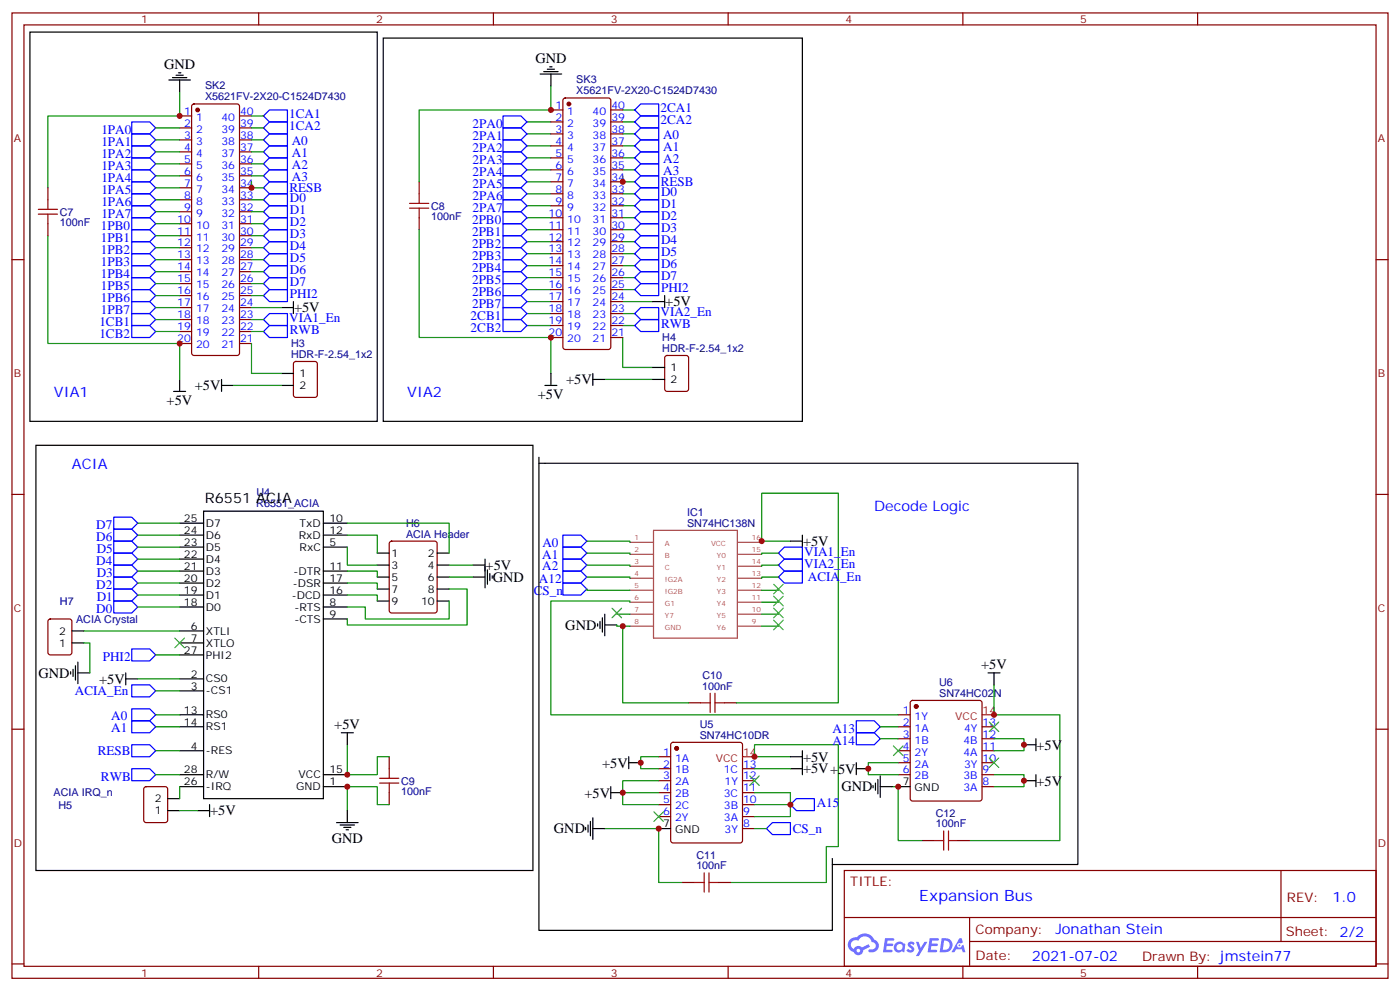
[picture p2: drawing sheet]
<svg xmlns="http://www.w3.org/2000/svg" width="412mm" height="292mm" viewBox="0 0 412 292" stroke-linecap="round" stroke-linejoin="round" font-family="sans-serif">
<g fill="none" stroke="#870000" stroke-width=".35">
<path d="M3.5 3.8h405.4v284.3h-405.4zM7.1 7.3h398.2v277.3h-398.2zM76.2 3.8v3.5M145.3 3.8v3.5M214.5 3.8v3.5M283.6 3.8v3.5M352.8 3.8v3.5M3.5 76.5h3.6M405.3 76.5h3.6M3.5 145.6h3.6M405.3 145.6h3.6M3.5 214.8h3.6"/>
<path d="M405.3 214.8h3.6M248.7 256.4h156.6v28.2h-156.6zM377.3 256.4v20.9M248.7 270.2h156.5M285.6 277.3h119.6M285.6 270.2v14.2M3.5 283.9h3.6M76.2 284.6v3.5M145.3 284.6v3.5M214.5 284.6v3.5M283.6 284.6v3.5M352.8 284.6v3.5"/>
<path d="M405.3 283.9h3.6"/>
</g>
<g fill="#5487ff">
<path d="M267.7 277.6a1.22 1.22 0 0 1 1.7 .2l-.4 .6a.47 .47 0 0 0-.3-.4 .47 .47 0 0 0-.5 .2l.1 .2a1.14 1.14 0 0 1 .8 1.8 1.14 1.14 0 0 1-1.9 0l-.2-.2 .5-.6 .7 .5a.29 .29 0 0 0 .3-.3 .29 .29 0 0 0-.2-.3 1.04 1.04 0 0 1-.6-1.7z"/>
<path d="M260.7 276.3h2.4l.3 .2-.2 .5-1.8 .1-.1 .8h1.5l.3 .4-.3 .4h-1.6l-.2 1.1h1.7l.2 .3-.2 .3-2.6 .1z"/>
<path d="M273.8 276.3h2.4l.3 .2-.1 .5-1.8 .1-.2 .8h1.6l.3 .4-.4 .4h-1.6l-.1 1.1h1.7l.2 .3-.2 .3-2.6 .1z"/>
<path d="M282.6 276.3h.7l.3 1.3-.6 .3a.69 .69 0 0 0-1 .3 .69 .69 0 0 0 .4 .9 .69 .69 0 0 0 .9-.6l.5-.2 .6 2.2h-.8l-.2-.9h-1.8l-.5 .9h-.8z"/>
<path d="M269.8 277.4h.8l.6 1.8 1.1-1.8h.9l-2.6 4.2h-.8l.9-1.5z"/>
<path d="M277.4 276.3l-.6 4.2h1.3a2.11 2.11 0 0 0 2.5-2.1 2.11 2.11 0 0 0-2.5-2.1zM278.1 277.1a1.39 1.39 0 0 1 1.7 1.4 1.39 1.39 0 0 1-1.8 1.3h-.3z"/>
<path d="M263.7 277.9a1.54 1.54 0 0 0-.1 2.2 1.54 1.54 0 0 0 2.2 .1l.6 .3 .3-2.3-.2-.3h-.4a1.49 1.49 0 0 0-2.4 0zM264 278.9a.94 .94 0 0 1 1.8 0 .94 .94 0 0 1-1.8 0z"/>
<path d="M250.4 276.7a2.18 2.18 0 0 0 1.1 3.7 1.44 1.44 0 0 0 1.6 .9 1.44 1.44 0 0 0 1.2-1.4l2-1.1-.5-.7-1.9 1a1.47 1.47 0 0 0-2.4 .4 1.39 1.39 0 0 1-.7-1.9 1.39 1.39 0 0 1 2-.5 2.12 2.12 0 0 1 2.2-1.3 2.12 2.12 0 0 1 1.9 1.7 1.14 1.14 0 0 1 1.1 1.4 1.14 1.14 0 0 1-1.7 .7 .43 .43 0 0 0-.5 .4 .43 .43 0 0 0 .4 .5 1.98 1.98 0 0 0 2.5-1.2 1.98 1.98 0 0 0-1.2-2.6 3.1 3.1 0 0 0-5.3-.6l-.9 .1zM252.3 280a.55 .55 0 0 1 1.1 0 .55 .55 0 0 1-1.1 0z"/>
<circle cx="282.6" cy="278.4" r=".26"/>
</g>
<g fill="none" stroke="#870000" stroke-width=".35">
<path d="M52.9 34.1h3.5M52.9 37.7h3.5M56.7 30.8l.4-.2h12.7l.5 .2 .3 .5v72.7l-.3 .5-.5 .2h-12.7l-.4-.2-.3-.5v-72.7zM70.6 34.1h3.5M70.6 37.7h3.5M162.3 32.4h3.5M162.3 35.9h3.5M162.3 39.4h3.5M166 29.1l.5-.2h12.7l.5 .2 .2 .5v72.6l-.2 .5-.5 .2h-12.7l-.5-.2-.2-.5v-72.6zM179.9 32.4h3.5M179.9 35.9h3.5M179.9 39.4h3.5"/>
<path d="M14.1 55.3v3.5M52.9 41.2h3.5M52.9 44.7h3.5M52.9 48.3h3.5M52.9 51.8h3.5M52.9 55.3h3.5M52.9 58.8h3.5M70.6 41.2h3.5M70.6 44.7h3.5M70.6 48.3h3.5M70.6 51.8h3.5M70.6 55.3h3.5"/>
<path d="M70.6 58.8h3.5M123.5 53.6v3.5M162.3 43h3.5M162.3 46.5h3.5M162.3 50h3.5M162.3 53.6h3.5M162.3 57.1h3.5M179.9 43h3.5M179.9 46.5h3.5M179.9 50h3.5M179.9 53.6h3.5M179.9 57.1h3.5"/>
<path d="M14.1 65.9v3.5M52.9 62.4h3.5M52.9 65.9h3.5M52.9 69.4h3.5M52.9 73h3.5M52.9 76.5h3.5M70.6 62.4h3.5M70.6 65.9h3.5M70.6 69.4h3.5M70.6 73h3.5M70.6 76.5h3.5M123.5 64.1v3.6"/>
<path d="M162.3 60.6h3.5M162.3 64.1h3.5M162.3 67.7h3.5M162.3 71.2h3.5M162.3 74.7h3.5M162.3 78.2h3.5M179.9 60.6h3.5M179.9 64.1h3.5M179.9 67.7h3.5M179.9 71.2h3.5M179.9 74.7h3.5M179.9 78.2h3.5"/>
<path d="M52.9 80h3.5M52.9 83.5h3.5M52.9 87.1h3.5M52.9 90.6h3.5M52.9 94.1h3.5M52.9 97.6h3.5M70.6 80h3.5M70.6 83.5h3.5M70.6 87.1h3.5M70.6 90.6h3.5M70.6 94.1h3.5M70.6 97.6h3.5"/>
<path d="M162.3 81.8h3.5M162.3 85.3h3.5M162.3 88.8h3.5M162.3 92.4h3.5M162.3 95.9h3.5M162.3 99.4h3.5M179.9 81.8h3.5M179.9 85.3h3.5M179.9 88.8h3.5M179.9 92.4h3.5M179.9 95.9h3.5M179.9 99.4h3.5"/>
<path d="M52.9 101.2h3.5M70.6 101.2h3.5M86.7 106.7l.4-.2h5.7l.6 .4 .1 9.4-.5 .7-5.9 .1-.6-.5-.1-9.4zM196 104.9l.5-.2h5.6l.7 .4v9.5l-.4 .6-5.9 .1-.7-.5v-9.4zM114.9 159.6l.5-.2h12.7l.6 .4 .1 20-.5 .7-12.9 .1-.7-.5v-20zM14.3 182.5l.5-.2h5.7l.6 .4 .1 9.5-.5 .6-5.9 .1-.6-.5-.1-9.4zM197.8 218.9l.5-.2h19.7l.5 .2 .2 .5v28.2l-.2 .5-.5 .2h-19.7l-.5-.2-.2-.5v-28.2zM202.8 207h3.6M213.4 207h3.6M264.6 210.5h3.5M264.6 214.1h3.5M264.6 217.6h3.5"/>
<path d="M268.3 206.5l.5-.2h19.8l.5 .2 .2 .5v28.2l-.3 .5-.4 .2h-19.8l-.5-.2-.2-.5v-28.2zM289.3 214.1h3.5M289.3 217.6h3.5M42.6 231.9l.4-.2h5.7l.6 .4 .1 9.5-.5 .6-5.9 .1-.6-.5-.1-9.4zM114.7 222.9v3.5M114.7 233.5v3.5M194 222.9h3.6M194 226.4h3.6M194 229.9h3.6M194 233.5h3.6M194 237h3.6M218.7 226.4h3.5"/>
<path d="M218.7 229.9h3.5M218.7 233.5h3.5M218.7 237h3.5M264.6 221.1h3.5M264.6 224.6h3.5M264.6 228.2h3.5M289.3 221.1h3.5M289.3 224.6h3.5M289.3 228.2h3.5M289.3 231.7h3.5M194 240.5h3.6M201.1 259.9h3.5"/>
<path d="M211.7 259.9h3.5M218.7 240.5h3.5M218.7 244.1h3.5M271.6 247.6h3.6M282.2 247.6h3.6"/>
</g>
<g fill="#870000" stroke="#870000" stroke-width=".35">
<circle cx="58.2" cy="32.4" r=".53"/>
<circle cx="167.6" cy="30.6" r=".53"/>
<circle cx="199.3" cy="220.4" r=".53"/>
<circle cx="269.9" cy="208.1" r=".53"/>
</g>
<g fill="none" stroke="#000" stroke-width=".35">
<path d="M8.8 9.5h102.3v114.6h-102.3zM112.9 11.2h123.5v112.9h-123.5zM161.9 19.7h.7M49.7 23.6h6.4M50.8 22.9h4.2M51.9 22.2h2.1M52.6 21.4h.7M52.9 23.6v3.5M159.1 21.8h6.4M160.2 21.1h4.2M161.2 20.4h2.1M162.3 21.8v3.5"/>
<path d="M82.9 90.6h3.5M86.4 88.8v3.6M192.3 88.8h3.5M195.8 87.1v3.5M51.2 115.3h3.5M52.9 111.8v3.5M65.3 113.5h3.5M65.3 111.8v3.5M82.9 110h3.5M82.9 113.5h3.5M160.5 113.5h3.5M162.3 110v3.5"/>
<path d="M174.6 111.8h3.6M174.6 110v3.5M192.3 111.8h3.5M192.3 108.2h3.5M10.6 131.2h146.4v125.2h-146.4zM158.7 136.5h158.8v118.1h-72.3M158.7 134.7v139.3h86.5v-21.1M52.9 154.1h7.1M52.9 157.6h7.1M60 150.6h35.2v84.6h-35.2zM95.2 154.1h7.1M95.2 157.6h7.1"/>
<path d="M232.8 159.4h3.6M236.4 157.6v3.5M52.9 161.1h7.1M52.9 178.8h7.1M52.9 168.2h7.1M52.9 175.3h7.1M52.9 171.7h7.1M52.9 164.7h7.1M95.2 161.1h7.1M95.2 178.8h7.1M95.2 168.2h7.1M95.2 175.3h7.1"/>
<path d="M95.2 171.7h7.1M111.1 162.9h3.6M111.1 166.4h3.6M111.1 170h3.6M111.1 173.5h3.6M111.1 177h3.6M128.8 162.9h3.5M128.8 166.4h3.5M128.8 170h3.5M128.8 173.5h3.5M128.8 177h3.5M139.3 166.4h3.6"/>
<path d="M139.3 170h3.6M142.9 164.7v8.4M143.6 167.9v4.2M144.3 168.9v2.1M145 169.6v.7M20.8 197.8v.7M21.2 185.8h3.5M21.2 189.4h3.5M21.5 197.1v2.1M22.2 196.1v4.2M22.9 198.2h3.6M22.9 195v6.4"/>
<path d="M37 200h3.6M37 198.2v3.5M52.9 200h7.1M52.9 185.8h7.1M52.9 189.4h7.1M52.9 192.9h7.1M95.2 182.3h7.1M176 183.7v.7M176.7 183v2.1M177.4 182v4.2M178.2 184.1h3.5M178.2 180.9v6.4"/>
<path d="M291 198.2h3.6M292.8 198.2v3.5M52.9 203.5h7.1M52.9 210.5h7.1M52.9 214.1h7.1M100.5 215.8h3.6M102.3 215.8v3.6M301.6 219.4h3.6M305.2 217.6v3.5M49.4 238.8h3.5M49.4 235.2h3.5M52.9 231.7h7.1"/>
<path d="M52.9 221.1h7.1M52.9 228.2h7.1M58.2 238.8h3.5M61.7 237v3.5M95.2 231.7h7.1M95.2 228.2h7.1M102.3 238.8v3.5M179.9 233.5h3.5M179.9 231.7v3.5M185.2 224.6h3.5M185.2 222.9v3.5M232.8 222.9h3.6"/>
<path d="M232.8 226.4h3.6M236.4 221.1v7.1M252.2 226.4h3.6M252.2 224.6v3.6M257.2 231.4v.7M257.9 230.6v2.2M258.6 229.6v4.2M259.3 231.7h3.5M259.3 228.5v6.4M264.6 231.7h3.5M301.6 229.9h3.6M305.2 228.2v3.5"/>
<path d="M99.1 242.3h6.4M100.2 243h4.2M101.2 243.7h2.2M102 244.4h.7M172.5 243.7v.7M173.2 243v2.1M173.9 241.9v4.3M174.6 240.9v6.3M174.6 244.1h3.6M194 244.1h3.6"/>
</g>
<g fill="none" stroke="#008700" stroke-width=".35">
<path d="M45.9 37.7h7M52.9 27.1v7h-38.8v21.2M74.1 37.7h3.5M74.1 34.1h3.5M155.2 39.4h7.1M155.2 35.9h7.1M162.3 25.3v7.1h-38.8v21.2M183.4 39.4h3.6M183.4 35.9h3.6M183.4 32.4h3.6M45.9 41.2h7M45.9 44.7h7"/>
<path d="M45.9 48.3h7M45.9 51.8h7M45.9 55.3h7M45.9 58.8h7M74.1 53.6v1.7h3.5M74.1 41.2h3.5M74.1 44.7h3.5M74.1 48.3h3.5M74.1 51.8h3.5M74.1 58.8h3.5M155.2 57.1h7.1M155.2 50h7.1"/>
<path d="M155.2 46.5h7.1M155.2 43h7.1M155.2 53.6h7.1M183.4 51.8v1.8h3.6M183.4 57.1h3.6M183.4 50h3.6M183.4 46.5h3.6M183.4 43h3.6M14.1 69.4v31.8h38.8v10.6M45.9 62.4h7M45.9 65.9h7M45.9 69.4h7"/>
<path d="M45.9 73h7M45.9 76.5h7M74.1 62.4h3.5M74.1 65.9h3.5M74.1 69.4h3.5M74.1 73h3.5M74.1 76.5h3.5M123.5 67.7v31.7h38.8v10.6M155.2 78.2h7.1M155.2 74.7h7.1M155.2 71.2h7.1M155.2 67.7h7.1"/>
<path d="M155.2 64.1h7.1M155.2 60.6h7.1M183.4 78.2h3.6M183.4 74.7h3.6M183.4 71.2h3.6M183.4 67.7h3.6M183.4 64.1h3.6M183.4 60.6h3.6M45.9 80h7M45.9 83.5h7M45.9 87.1h7M45.9 90.6h7"/>
<path d="M45.9 94.1h7M45.9 97.6h7M74.1 80h3.5M74.1 83.5h3.5M74.1 87.1h3.5M74.1 90.6h8.8M74.1 94.1h3.5M74.1 97.6h3.5M155.2 81.8h7.1M155.2 92.4h7.1M155.2 88.8h7.1M155.2 95.9h7.1"/>
<path d="M155.2 85.3h7.1M183.4 99.4v8.8h8.9M183.4 81.8h3.6M183.4 92.4h3.6M183.4 88.8h8.9M183.4 95.9h3.6M183.4 85.3h3.6M68.8 113.5h14.1M74.1 101.2v8.8h8.8M178.2 111.8h14.1M40.6 154.1h12.3M40.6 157.6h12.3"/>
<path d="M102.3 154.1h30v8.8M102.3 157.6h8.8v5.3M172.9 159.4h12.7v.3M224.4 159.4v-14.1h22.5v61.7h-29.9M232.8 159.4h-8.4v.3M40.6 161.1h12.3M40.6 164.7h12.3M40.6 168.2h12.3M40.6 171.7h12.3M40.6 175.3h12.3M40.6 178.8h12.3M102.3 161.1v5.3h8.8"/>
<path d="M102.3 168.2h8.8v1.8M102.3 171.7h8.8v1.8M102.3 175.3h8.8v1.7M132.3 177v5.3h-24.7v-3.5h-5.3M132.3 173.5h5.3v10.6h-35.3v-1.8M132.3 166.4h7M132.3 170h7M172.9 173.5v.3h12.7M172.9 170h12.7v.3M172.9 162.9h12.7v.4M172.9 166.4h12.7v.4M185.6 177.4v-.4h-23.3v33.5h102.3"/>
<path d="M229.3 173.5v.3h-4.9M229.3 177v.4h-4.9M229.3 162.9h-4.9v.4M229.3 166.4h-4.9v.4M229.3 170h-4.9v.3M24.7 189.4h1.8v8.8M24.7 185.8h28.2M40.6 200h12.3M45.9 192.9h7M181.7 184.1v.3h3.9M181.7 180.6v.3h3.9M183.4 184.4v22.6h19.4"/>
<path d="M229.3 180.6v.3h-4.9M229.3 184.1v.3h-4.9M45.9 203.5h7M45.9 210.5h7M45.9 214.1h7M102.3 219.4v8.8h8.8v-5.3h3.6M259.3 214.1h5.3M259.3 217.6h5.3M292.8 201.7v8.8h19.4v37.1h-26.4M292.8 217.6h8.8v3.5h-8.8M45.9 221.1h7M45.9 228.2h7"/>
<path d="M52.9 238.8h5.3M52.9 231.7v3.5M114.7 237h-3.6v-5.3h-8.8v7.1M183.4 233.5v3.5h10.6M194 222.9h-5.3v3.5h5.3M194 229.9h-10.6v3.6h10.6M222.2 233.5h10.6v3.5h-10.6M222.2 226.4h10.6M232.8 222.9h-10.6v-3.5h24.7v29.9h-3.5v10.6h-28.2M232.8 237v3.5h-10.6M262.8 231.7h1.8v15.9h7M264.6 224.6h-8.8v3.6h8.8"/>
<path d="M292.8 228.2h8.8v3.5h-8.8M178.2 244.1h15.8v15.8h7.1M222.2 244.1h3.6"/>
</g>
<g fill="none" stroke="#a10000" stroke-width=".35">
<path d="M14.1 58.8v2.9M120.6 59.9h5.7M123.5 57.1v2.8M11.3 61.7h5.6M11.3 63.1h5.6M14.1 63.1v2.8M120.6 61.3h5.7M123.5 61.3v2.8M206.4 207h2.8M209.2 204.2v5.6M210.6 207h2.8M210.6 204.2v5.6"/>
<path d="M111.8 229.2h5.7M111.8 230.6h5.7M114.7 226.4v2.8M114.7 230.6v2.9M204.6 259.9h2.8M207.4 257.1v5.6M208.8 259.9h2.9M208.8 257.1v5.6M275.2 247.6h2.8M278 244.8v5.6M279.4 247.6h2.8M279.4 244.8v5.6"/>
</g>
<g fill="none" stroke="#00f" stroke-width=".35">
<path d="M38.8 35.9h5.3l1.8 1.8-1.8 1.7h-5.3zM38.8 39.4h5.3l1.8 1.8-1.8 1.8h-5.3zM77.6 37.7l1.8-1.8h5.3v3.5h-5.3zM79.4 32.4h5.3v3.5h-5.3l-1.8-1.8zM79.4 39.4h5.3v3.6h-5.3l-1.8-1.8zM148.2 37.7h5.3l1.7 1.7-1.7 1.8h-5.3zM148.2 34.1h5.3l1.7 1.8-1.7 1.8h-5.3zM187 35.9l1.7-1.8h5.3v3.6h-5.3zM187 32.4l1.7-1.8h5.3v3.5h-5.3zM188.7 37.7h5.3v3.5h-5.3l-1.7-1.8zM38.8 43h5.3l1.8 1.7-1.8 1.8h-5.3zM38.8 46.5h5.3l1.8 1.8-1.8 1.7h-5.3z"/>
<path d="M38.8 50h5.3l1.8 1.8-1.8 1.8h-5.3zM38.8 53.6h5.3l1.8 1.7-1.8 1.8h-5.3zM38.8 57.1h5.3l1.8 1.7-1.8 1.8h-5.3zM77.6 55.3l1.8-1.7h5.3v3.5h-5.3zM77.6 58.8l1.8-1.7h5.3v3.5h-5.3zM79.4 43h5.3v3.5h-5.3l-1.8-1.8zM79.4 46.5h5.3v3.5h-5.3l-1.8-1.7zM79.4 50h5.3v3.6h-5.3l-1.8-1.8zM148.2 58.8h5.3l1.7 1.8-1.7 1.8h-5.3zM148.2 55.3h5.3l1.7 1.8-1.7 1.7h-5.3zM148.2 51.8h5.3l1.7 1.8-1.7 1.7h-5.3zM148.2 48.3h5.3l1.7 1.7-1.7 1.8h-5.3z"/>
<path d="M148.2 44.7h5.3l1.7 1.8-1.7 1.8h-5.3zM148.2 41.2h5.3l1.7 1.8-1.7 1.7h-5.3zM187 57.1l1.7-1.8h5.3v3.5h-5.3zM187 53.6l1.7-1.8h5.3v3.5h-5.3zM188.7 48.3h5.3v3.5h-5.3l-1.7-1.8zM188.7 44.7h5.3v3.6h-5.3l-1.7-1.8zM188.7 41.2h5.3v3.5h-5.3l-1.7-1.7zM38.8 60.6h5.3l1.8 1.8-1.8 1.7h-5.3zM38.8 64.1h5.3l1.8 1.8-1.8 1.8h-5.3zM38.8 67.7h5.3l1.8 1.7-1.8 1.8h-5.3zM38.8 71.2h5.3l1.8 1.8-1.8 1.7h-5.3zM38.8 74.7h5.3l1.8 1.8-1.8 1.7h-5.3z"/>
<path d="M38.8 78.2h5.3l1.8 1.8-1.8 1.8h-5.3zM77.6 62.4l1.8-1.8h5.3v3.5h-5.3zM77.6 65.9l1.8-1.8h5.3v3.6h-5.3zM77.6 69.4l1.8-1.7h5.3v3.5h-5.3zM77.6 73l1.8-1.8h5.3v3.5h-5.3zM77.6 76.5l1.8-1.8h5.3v3.5h-5.3zM148.2 76.5h5.3l1.7 1.7-1.7 1.8h-5.3zM148.2 73h5.3l1.7 1.7-1.7 1.8h-5.3zM148.2 69.4h5.3l1.7 1.8-1.7 1.8h-5.3zM148.2 65.9h5.3l1.7 1.8-1.7 1.7h-5.3zM148.2 62.4h5.3l1.7 1.7-1.7 1.8h-5.3zM187 78.2l1.7-1.7h5.3v3.5h-5.3z"/>
<path d="M187 74.7l1.7-1.7h5.3v3.5h-5.3zM187 71.2l1.7-1.8h5.3v3.6h-5.3zM187 67.7l1.7-1.8h5.3v3.5h-5.3zM187 64.1l1.7-1.7h5.3v3.5h-5.3zM187 60.6l1.7-1.8h5.3v3.6h-5.3zM38.8 81.8h5.3l1.8 1.7-1.8 1.8h-5.3zM38.8 85.3h5.3l1.8 1.8-1.8 1.7h-5.3zM38.8 88.8h5.3l1.8 1.8-1.8 1.8h-5.3zM38.8 92.4h5.3l1.8 1.7-1.8 1.8h-5.3zM38.8 95.9h5.3l1.8 1.7-1.8 1.8h-5.3zM77.6 87.1l1.8-1.8h5.3v3.5h-5.3zM77.6 97.6l1.8-1.7h5.3v3.5h-5.3z"/>
<path d="M77.6 94.1l1.8-1.7h5.3v3.5h-5.3zM77.6 80l1.8-1.8h5.3v3.6h-5.3zM77.6 83.5l1.8-1.7h5.3v3.5h-5.3zM148.2 94.1h5.3l1.7 1.8-1.7 1.7h-5.3zM148.2 90.6h5.3l1.7 1.8-1.7 1.7h-5.3zM148.2 87.1h5.3l1.7 1.7-1.7 1.8h-5.3zM148.2 83.5h5.3l1.7 1.8-1.7 1.8h-5.3zM148.2 80h5.3l1.7 1.8-1.7 1.7h-5.3zM187 81.8l1.7-1.8h5.3v3.5h-5.3zM187 92.4l1.7-1.8h5.3v3.5h-5.3zM187 95.9l1.7-1.8h5.3v3.5h-5.3zM188.7 83.5h5.3v3.6h-5.3l-1.7-1.8z"/>
<path d="M33.5 152.3h5.3l1.8 1.8-1.8 1.8h-5.3zM33.5 155.9h5.3l1.8 1.7-1.8 1.8h-5.3zM33.5 159.4h5.3l1.8 1.7-1.8 1.8h-5.3zM165.8 157.6h5.3l1.8 1.8-1.8 1.7h-5.3zM33.5 162.9h5.3l1.8 1.8-1.8 1.7h-5.3zM33.5 166.4h5.3l1.8 1.8-1.8 1.8h-5.3zM33.5 170h5.3l1.8 1.7-1.8 1.8h-5.3zM33.5 173.5h5.3l1.8 1.8-1.8 1.7h-5.3zM33.5 177h5.3l1.8 1.8-1.8 1.8h-5.3zM165.8 171.7h5.3l1.8 1.8-1.8 1.8h-5.3zM165.8 168.2h5.3l1.8 1.8-1.8 1.7h-5.3zM165.8 161.1h5.3l1.8 1.8-1.8 1.8h-5.3z"/>
<path d="M165.8 164.7h5.3l1.8 1.7-1.8 1.8h-5.3zM229.3 170l1.8-1.8h5.3v3.5h-5.3zM229.3 162.9l1.8-1.8h5.3v3.6h-5.3zM231.1 164.7h5.3v3.5h-5.3l-1.8-1.8zM38.8 191.1h5.3l1.8 1.8-1.8 1.8h-5.3zM38.8 201.7h5.3l1.8 1.8-1.8 1.7h-5.3zM38.8 208.8h5.3l1.8 1.7-1.8 1.8h-5.3zM38.8 212.3h5.3l1.8 1.8-1.8 1.7h-5.3zM38.8 219.4h5.3l1.8 1.7-1.8 1.8h-5.3zM252.2 212.3h5.3l1.8 1.8-1.8 1.7h-5.3zM252.2 215.8h5.3l1.8 1.8-1.8 1.8h-5.3zM38.8 226.4h5.3l1.8 1.8-1.8 1.7h-5.3z"/>
<path d="M232.8 237l1.8-1.8h5.3v3.6h-5.3zM225.8 244.1l1.7-1.8h5.3v3.5h-5.3z"/>
</g>
<g fill="none" stroke="#3c3" stroke-width=".35">
<path d="M180.3 179.1l2.8 2.9M183.1 179.1l-2.8 2.9M227.9 172.1l2.8 2.8M227.9 175.6l2.8 2.8M227.9 179.1l2.8 2.9M230.7 172.1l-2.8 2.8M230.7 175.6l-2.8 2.8M230.7 179.1l-2.8 2.9M51.5 188l2.8 2.8M54.3 188l-2.8 2.8M227.9 182.7l2.8 2.8M230.7 182.7l-2.8 2.8"/>
<path d="M263.2 219.7l2.8 2.8M266 219.7l-2.8 2.8M291.4 212.7l2.8 2.8M294.2 212.7l-2.8 2.8M192.6 239.1l2.8 2.8M195.4 239.1l-2.8 2.8M220.8 228.5l2.9 2.9M223.7 228.5l-2.9 2.9M291.4 223.2l2.8 2.9M294.2 223.2l-2.8 2.9"/>
</g>
<g fill="none" stroke="#a64a4a" stroke-width=".35">
<path d="M185.6 159.7h6.9M192.5 156.2h24.7v31.8h-24.7zM217.4 159.7h7M185.6 163.3h6.9M185.6 166.8h6.9M185.6 170.3h6.9M185.6 173.8h6.9M185.6 177.4h6.9M217.4 163.3h7M217.4 166.8h7M217.4 170.3h7M217.4 173.8h7"/>
<path d="M217.4 177.4h7M185.6 180.9h6.9M185.6 184.4h6.9M217.4 180.9h7M217.4 184.4h7"/>
</g>
<path d="M289.3 210.5h3.5M218.7 222.9h3.5" fill="none" stroke="#f00" stroke-width=".35"/>
<g fill="#c00">
<circle cx="52.9" cy="34.1" r=".88"/>
<circle cx="52.9" cy="101.2" r=".88"/>
<circle cx="74.1" cy="55.3" r=".88"/>
<circle cx="183.4" cy="53.6" r=".88"/>
<circle cx="162.3" cy="99.4" r=".88"/>
<circle cx="162.3" cy="32.4" r=".88"/>
<circle cx="102.3" cy="231.7" r=".88"/>
<circle cx="102.3" cy="228.2" r=".88"/>
<circle cx="224.4" cy="159.4" r=".88"/>
<circle cx="183.4" cy="184.4" r=".88"/>
<circle cx="222.3" cy="222.9" r=".88"/>
<circle cx="194" cy="244.1" r=".88"/>
<circle cx="188.7" cy="224.6" r=".88"/>
<circle cx="232.8" cy="237" r=".88"/>
<circle cx="183.4" cy="233.5" r=".88"/>
<circle cx="264.6" cy="231.7" r=".88"/>
<circle cx="292.8" cy="210.5" r=".88"/>
<circle cx="301.6" cy="219.4" r=".88"/>
<circle cx="301.6" cy="229.9" r=".88"/>
<circle cx="255.8" cy="226.4" r=".88"/>
</g>
<text font-size="4.6" fill="#00f" x="270.8" y="265.4">Expansion Bus</text>
<g font-size="4.2">
<text x="48.3" y="20.4">GND</text>
<text x="157.7" y="18.6">GND</text>
<text x="86.6" y="92">+5V</text>
<text x="196" y="90.2">+5V</text>
<text x="166.8" y="113.2">+5V</text>
<text x="49.1" y="119.2">+5V</text>
<text x="57.4" y="114.9">+5V</text>
<text x="158.4" y="117.4">+5V</text>
<text x="60.3" y="148.1">R6551 ACIA</text>
<text x="236.5" y="160.8">+5V</text>
<text x="143.1" y="167.9">+5V</text>
<text x="145.2" y="171.4">GND</text>
<text x="166.5" y="185.5">GND</text>
<text x="289" y="197.1">+5V</text>
<text x="11.3" y="199.6">GND</text>
<text x="29.2" y="201.4">+5V</text>
<text x="98.5" y="214.8">+5V</text>
<text x="305.3" y="220.8">+5V</text>
<text x="177.4" y="226.1">+5V</text>
<text x="236.5" y="224.3">+5V</text>
<text x="236.5" y="227.8">+5V+5V</text>
<text x="247.8" y="233.1">GND</text>
<text x="305.3" y="231.4">+5V</text>
<text x="172.2" y="234.9">+5V</text>
<text x="61.9" y="240.2">+5V</text>
<text x="163.2" y="245.5">GND</text>
<text x="97.7" y="248.3">GND</text>
</g>
<g font-size="4.2" fill="#00f">
<text x="15.9" y="117.1">VIA1</text>
<text x="119.9" y="117.1">VIA2</text>
<text x="21.2" y="138.2">ACIA</text>
<text x="257.5" y="150.6">Decode Logic</text>
<text x="392.5" y="265.7">1.0</text>
<text x="310.9" y="275.2">Jonathan Stein</text>
<text x="304" y="283">2021-07-02</text>
</g>
<g font-size="3.9" fill="#00f">
<text x="85.2" y="34.9">1CA1</text>
<text x="194.6" y="33.1">2CA1</text>
<text x="29.9" y="39.4">1PA0</text>
<text x="85.2" y="38.4">1CA2</text>
<text x="139.2" y="41.2">2PA1</text>
<text x="139.2" y="37.7">2PA0</text>
<text x="194.6" y="36.6">2CA2</text>
<text x="195.3" y="41">A0</text>
<text x="29.9" y="43">1PA1</text>
<text x="29.9" y="46.5">1PA2</text>
<text x="86" y="42.8">A0</text>
<text x="86" y="46.3">A1</text>
<text x="139.2" y="44.7">2PA2</text>
<text x="195.3" y="44.6">A1</text>
<text x="29.9" y="50">1PA3</text>
<text x="29.9" y="53.6">1PA4</text>
<text x="86" y="49.9">A2</text>
<text x="86" y="53.4">A3</text>
<text x="139.2" y="51.8">2PA4</text>
<text x="139.2" y="48.3">2PA3</text>
<text x="195.3" y="51.6">A3</text>
<text x="195.3" y="48.1">A2</text>
<text x="29.9" y="57.1">1PA5</text>
<text x="85.3" y="56.5">RESB</text>
<text x="85.4" y="59.5">D0</text>
<text x="139.2" y="58.8">2PA6</text>
<text x="139.2" y="55.3">2PA5</text>
<text x="194.6" y="54.8">RESB</text>
<text x="194.7" y="57.8">D0</text>
<text x="29.9" y="60.6">1PA6</text>
<text x="29.9" y="64.1">1PA7</text>
<text x="85.4" y="63.1">D1</text>
<text x="139.1" y="65.9">2PB0</text>
<text x="139.2" y="62.4">2PA7</text>
<text x="194.7" y="64.8">D2</text>
<text x="194.7" y="61.3">D1</text>
<text x="29.7" y="67.7">1PB0</text>
<text x="29.7" y="71.2">1PB1</text>
<text x="85.4" y="66.6">D2</text>
<text x="85.4" y="70.1">D3</text>
<text x="139.1" y="69.4">2PB1</text>
<text x="194.7" y="71.9">D4</text>
<text x="194.7" y="68.4">D3</text>
<text x="29.7" y="74.7">1PB2</text>
<text x="85.4" y="73.7">D4</text>
<text x="85.4" y="77.2">D5</text>
<text x="139.1" y="76.5">2PB3</text>
<text x="139.1" y="73">2PB2</text>
<text x="194.7" y="75.4">D5</text>
<text x="29.7" y="78.2">1PB3</text>
<text x="29.7" y="81.8">1PB4</text>
<text x="85.4" y="80.7">D6</text>
<text x="139.1" y="83.5">2PB5</text>
<text x="139.1" y="80">2PB4</text>
<text x="194.7" y="82.5">D7</text>
<text x="194.7" y="79">D6</text>
<text x="29.7" y="85.3">1PB5</text>
<text x="29.7" y="88.8">1PB6</text>
<text x="85.4" y="87.8">PHI2</text>
<text x="85.4" y="84.2">D7</text>
<text x="139.1" y="87.1">2PB6</text>
<text x="194.7" y="86">PHI2</text>
<text x="29.3" y="95.9">1CB1</text>
<text x="29.7" y="92.4">1PB7</text>
<text x="85.2" y="94.8">VIA1_En</text>
<text x="138.6" y="94.1">2CB1</text>
<text x="139.1" y="90.6">2PB7</text>
<text x="194.6" y="93.1">VIA2_En</text>
<text x="29.3" y="99.4">1CB2</text>
<text x="85.4" y="98.3">RWB</text>
<text x="138.6" y="97.6">2CB2</text>
<text x="194.7" y="96.6">RWB</text>
<text x="28.3" y="155.9">D7</text>
<text x="28.3" y="159.4">D6</text>
<text x="159.8" y="161">A0</text>
<text x="28.3" y="166.5">D4</text>
<text x="28.5" y="163">D5</text>
<text x="159.8" y="164.5">A1</text>
<text x="236.9" y="167.2">VIA2_En</text>
<text x="236.9" y="163.6">VIA1_En</text>
<text x="28.3" y="173.5">D2</text>
<text x="28.5" y="170">D3</text>
<text x="158.8" y="171.9">A12</text>
<text x="159.8" y="168">A2</text>
<text x="238" y="171.3">ACIA_En</text>
<text x="28.5" y="177.1">D1</text>
<text x="157.3" y="175.3">CS_n</text>
<text x="28.3" y="180.6">D0</text>
<text x="30.3" y="194.7">PHI2</text>
<text x="22.1" y="204.7">ACIA_En</text>
<text x="32.8" y="215.7">A1</text>
<text x="32.8" y="212.1">A0</text>
<text x="245.2" y="216">A13</text>
<text x="245.2" y="219.5">A14</text>
<text x="28.8" y="222.4">RESB</text>
<text x="29.7" y="229.9">RWB</text>
<text x="240.6" y="237.7">A15</text>
<text x="233.5" y="245.4">CS_n</text>
</g>
<g font-size="3.9" fill="#800">
<text x="250.5" y="261">TITLE:</text>
<text x="379.1" y="265.7">REV:</text>
<text x="287.4" y="275.2">Company:</text>
<text x="378.7" y="275.8">Sheet: 2/2</text>
<text x="287.4" y="282.9">Date:</text>
<text x="336.4" y="282.9">Drawn By: jmstein77</text>
</g>
<g font-size="3.2" fill="#800">
<text x="41.6" y="6.8">1</text>
<text x="110.8" y="6.8">2</text>
<text x="179.9" y="6.8">3</text>
<text x="249.1" y="6.8">4</text>
<text x="318.2" y="6.8">5</text>
<text x="4.1" y="41.9">A</text>
<text x="405.9" y="41.9">A</text>
<text x="4.1" y="111.1">B</text>
<text x="405.9" y="111.1">B</text>
<text x="4.1" y="180.2">C</text>
<text x="405.9" y="180.2">C</text>
<text x="4.1" y="249.3">D</text>
<text x="405.9" y="249.3">D</text>
<text x="41.6" y="287.6">1</text>
<text x="110.8" y="287.6">2</text>
<text x="179.9" y="287.6">3</text>
<text x="249.1" y="287.6">4</text>
<text x="318.2" y="287.6">5</text>
</g>
<g font-size="3.2" fill="#000080">
<text x="60.4" y="29.4">X5621FV-2X20-C1524D7430</text>
<text x="60.4" y="26.2">SK2</text>
<text x="169.8" y="27.6">X5621FV-2X20-C1524D7430</text>
<text x="169.8" y="24.4">SK3</text>
<text x="17.6" y="63.5">C7</text>
<text x="127" y="64.9">100nF</text>
<text x="127" y="61.8">C8</text>
<text x="17.6" y="66.7">100nF</text>
<text x="195.1" y="100.5">H4</text>
<text x="85.7" y="105.4">HDR-F-2.54_1x2</text>
<text x="85.7" y="102.2">H3</text>
<text x="195.1" y="103.6">HDR-F-2.54_1x2</text>
<text x="75.5" y="149.3">R6551_ACIA</text>
<text x="75.5" y="146.2">U4</text>
<text x="119.6" y="155.2">H6</text>
<text x="202.4" y="155.2">SN74HC138N</text>
<text x="202.4" y="152">IC1</text>
<text x="119.6" y="158.3">ACIA Header</text>
<text x="17.7" y="178.1">H7</text>
<text x="22.4" y="183.5">ACIA Crystal</text>
<text x="206.9" y="203.1">100nF</text>
<text x="206.9" y="200">C10</text>
<text x="276.7" y="202.1">U6</text>
<text x="276.7" y="205.2">SN74HC02N</text>
<text x="206.1" y="214.4">U5</text>
<text x="206.1" y="217.6">SN74HC10DR</text>
<text x="118.2" y="231.1">C9</text>
<text x="15.8" y="234.5">ACIA IRQ_n</text>
<text x="17.2" y="238.1">H5</text>
<text x="118.2" y="234.3">100nF</text>
<text x="275.7" y="243.7">100nF</text>
<text x="275.7" y="240.5">C12</text>
<text x="205.1" y="256">100nF</text>
<text x="205.1" y="252.9">C11</text>
</g>
<g font-size="3.2" fill="#00f">
<text x="54.3" y="33.8">1</text>
<text x="57.7" y="35.6">1</text>
<text x="65.2" y="35.6">40</text>
<text x="70.7" y="33.8">40</text>
<text x="163.6" y="32">1</text>
<text x="163.6" y="35.6">2</text>
<text x="167.1" y="33.8">1</text>
<text x="174.6" y="33.8">40</text>
<text x="180.1" y="35.6">39</text>
<text x="180.1" y="32">40</text>
<text x="54.3" y="37.3">2</text>
<text x="54.3" y="40.9">3</text>
<text x="57.7" y="39.1">2</text>
<text x="65.2" y="39.1">39</text>
<text x="70.7" y="40.9">38</text>
<text x="70.7" y="37.3">39</text>
<text x="163.6" y="39.1">3</text>
<text x="167.1" y="37.3">2</text>
<text x="167.1" y="40.9">3</text>
<text x="174.6" y="40.9">38</text>
<text x="174.6" y="37.3">39</text>
<text x="180.1" y="39.1">38</text>
<text x="54.3" y="44.4">4</text>
<text x="54.3" y="47.9">5</text>
<text x="57.7" y="42.6">3</text>
<text x="57.7" y="46.1">4</text>
<text x="65.2" y="46.1">37</text>
<text x="65.2" y="42.6">38</text>
<text x="70.7" y="47.9">36</text>
<text x="70.7" y="44.4">37</text>
<text x="163.6" y="42.6">4</text>
<text x="163.6" y="46.1">5</text>
<text x="167.1" y="44.4">4</text>
<text x="167.1" y="47.9">5</text>
<text x="174.6" y="47.9">36</text>
<text x="174.6" y="44.4">37</text>
<text x="180.1" y="46.1">36</text>
<text x="180.1" y="42.6">37</text>
<text x="54.3" y="51.4">6</text>
<text x="57.7" y="49.7">5</text>
<text x="57.7" y="53.2">6</text>
<text x="65.2" y="53.2">35</text>
<text x="65.2" y="49.7">36</text>
<text x="70.7" y="51.4">35</text>
<text x="163.6" y="49.7">6</text>
<text x="163.6" y="53.2">7</text>
<text x="167.1" y="51.4">6</text>
<text x="174.6" y="51.4">35</text>
<text x="180.1" y="53.2">34</text>
<text x="180.1" y="49.7">35</text>
<text x="54.3" y="55">7</text>
<text x="54.3" y="58.5">8</text>
<text x="57.7" y="56.7">7</text>
<text x="65.2" y="56.7">34</text>
<text x="70.7" y="58.5">33</text>
<text x="70.7" y="55">34</text>
<text x="163.6" y="56.7">8</text>
<text x="167.1" y="55">7</text>
<text x="167.1" y="58.5">8</text>
<text x="174.6" y="58.5">33</text>
<text x="174.6" y="55">34</text>
<text x="180.1" y="56.7">33</text>
<text x="52.2" y="65.5">10</text>
<text x="54.3" y="62">9</text>
<text x="57.7" y="60.3">8</text>
<text x="57.7" y="63.8">9</text>
<text x="65.2" y="63.8">32</text>
<text x="65.2" y="60.3">33</text>
<text x="70.7" y="65.5">31</text>
<text x="70.7" y="62">32</text>
<text x="161.6" y="63.8">10</text>
<text x="163.6" y="60.3">9</text>
<text x="167.1" y="62">9</text>
<text x="167.1" y="65.5">10</text>
<text x="174.6" y="65.5">31</text>
<text x="174.6" y="62">32</text>
<text x="180.1" y="63.8">31</text>
<text x="180.1" y="60.3">32</text>
<text x="52.2" y="69.1">11</text>
<text x="57.7" y="67.3">10</text>
<text x="57.7" y="70.8">11</text>
<text x="65.2" y="70.8">30</text>
<text x="65.2" y="67.3">31</text>
<text x="70.7" y="69.1">30</text>
<text x="161.6" y="67.3">11</text>
<text x="161.6" y="70.8">12</text>
<text x="167.1" y="69.1">11</text>
<text x="174.6" y="69.1">30</text>
<text x="180.1" y="70.8">29</text>
<text x="180.1" y="67.3">30</text>
<text x="52.2" y="72.6">12</text>
<text x="52.2" y="76.1">13</text>
<text x="57.7" y="74.4">12</text>
<text x="57.7" y="77.9">13</text>
<text x="65.2" y="77.9">28</text>
<text x="65.2" y="74.4">29</text>
<text x="70.7" y="76.1">28</text>
<text x="70.7" y="72.6">29</text>
<text x="161.6" y="74.4">13</text>
<text x="161.6" y="77.9">14</text>
<text x="167.1" y="72.6">12</text>
<text x="167.1" y="76.1">13</text>
<text x="174.6" y="76.1">28</text>
<text x="174.6" y="72.6">29</text>
<text x="180.1" y="77.9">27</text>
<text x="180.1" y="74.4">28</text>
<text x="52.2" y="79.7">14</text>
<text x="52.2" y="83.2">15</text>
<text x="57.7" y="81.4">14</text>
<text x="65.2" y="81.4">27</text>
<text x="70.7" y="83.2">26</text>
<text x="70.7" y="79.7">27</text>
<text x="161.6" y="81.4">15</text>
<text x="167.1" y="79.7">14</text>
<text x="167.1" y="83.2">15</text>
<text x="174.6" y="83.2">26</text>
<text x="174.6" y="79.7">27</text>
<text x="180.1" y="81.4">26</text>
<text x="52.2" y="86.7">16</text>
<text x="57.7" y="84.9">15</text>
<text x="57.7" y="88.5">16</text>
<text x="65.2" y="88.5">25</text>
<text x="65.2" y="84.9">26</text>
<text x="70.7" y="86.7">25</text>
<text x="161.6" y="84.9">16</text>
<text x="161.6" y="88.5">17</text>
<text x="167.1" y="86.7">16</text>
<text x="174.6" y="86.7">25</text>
<text x="180.1" y="88.5">24</text>
<text x="180.1" y="84.9">25</text>
<text x="52.2" y="90.2">17</text>
<text x="52.2" y="93.8">18</text>
<text x="57.7" y="92">17</text>
<text x="57.7" y="95.5">18</text>
<text x="65.2" y="95.5">23</text>
<text x="65.2" y="92">24</text>
<text x="70.7" y="93.8">23</text>
<text x="70.7" y="90.2">24</text>
<text x="161.6" y="92">18</text>
<text x="161.6" y="95.5">19</text>
<text x="167.1" y="90.2">17</text>
<text x="167.1" y="93.8">18</text>
<text x="174.6" y="93.8">23</text>
<text x="174.6" y="90.2">24</text>
<text x="180.1" y="95.5">22</text>
<text x="180.1" y="92">23</text>
<text x="52.2" y="97.3">19</text>
<text x="52.2" y="100.8">20</text>
<text x="57.7" y="99.1">19</text>
<text x="65.2" y="99.1">22</text>
<text x="70.7" y="100.8">21</text>
<text x="70.7" y="97.3">22</text>
<text x="161.6" y="99.1">20</text>
<text x="167.1" y="97.3">19</text>
<text x="167.1" y="100.8">20</text>
<text x="174.6" y="100.8">21</text>
<text x="174.6" y="97.3">22</text>
<text x="180.1" y="99.1">21</text>
<text x="57.7" y="102.6">20</text>
<text x="65.2" y="102.6">21</text>
<text x="265.9" y="210.2">1</text>
<text x="265.9" y="213.7">2</text>
<text x="269.4" y="211.9">1Y</text>
<text x="269.4" y="215.5">1A</text>
<text x="284" y="215.5">4Y</text>
<text x="289.5" y="213.7">13</text>
<text x="265.9" y="217.2">3</text>
<text x="265.9" y="220.8">4</text>
<text x="269.4" y="219">1B</text>
<text x="283.8" y="219">4B</text>
<text x="289.5" y="220.8">11</text>
<text x="289.5" y="217.2">12</text>
<text x="195.4" y="222.5">1</text>
<text x="195.4" y="226.1">2</text>
<text x="198.9" y="224.3">1A</text>
<text x="198.9" y="227.8">1B</text>
<text x="213.2" y="227.8">1C</text>
<text x="218.9" y="226.1">13</text>
<text x="265.9" y="224.3">5</text>
<text x="265.9" y="227.8">6</text>
<text x="269.4" y="222.5">2Y</text>
<text x="269.4" y="226.1">2A</text>
<text x="283.8" y="222.5">4A</text>
<text x="284" y="226.1">3Y</text>
<text x="289.5" y="227.8">9</text>
<text x="289.5" y="224.3">10</text>
<text x="195.4" y="229.6">3</text>
<text x="195.4" y="233.1">4</text>
<text x="198.9" y="231.4">2A</text>
<text x="213.4" y="231.4">1Y</text>
<text x="218.9" y="233.1">11</text>
<text x="218.9" y="229.6">12</text>
<text x="269.4" y="229.6">2B</text>
<text x="283.8" y="229.6">3B</text>
<text x="283.8" y="233.1">3A</text>
<text x="289.5" y="231.4">8</text>
<text x="195.4" y="236.6">5</text>
<text x="198.9" y="234.9">2B</text>
<text x="198.9" y="238.4">2C</text>
<text x="213.2" y="234.9">3C</text>
<text x="213.2" y="238.4">3B</text>
<text x="218.9" y="236.6">10</text>
<text x="195.4" y="240.2">6</text>
<text x="198.9" y="241.9">2Y</text>
<text x="213.2" y="241.9">3A</text>
<text x="213.4" y="245.5">3Y</text>
<text x="218.9" y="243.7">8</text>
<text x="218.9" y="240.2">9</text>
</g>
<g font-size="3.2">
<text x="88.2" y="111.1">1</text>
<text x="197.6" y="109.3">1</text>
<text x="197.6" y="112.8">2</text>
<text x="88.2" y="114.6">2</text>
<text x="54.2" y="153.7">25</text>
<text x="60.7" y="155.2">D7</text>
<text x="88.3" y="155.2">TxD</text>
<text x="97" y="153.7">10</text>
<text x="54.2" y="160.8">23</text>
<text x="54.2" y="157.3">24</text>
<text x="60.7" y="158.7">D6</text>
<text x="88" y="158.7">RxD</text>
<text x="97" y="160.8">5</text>
<text x="97" y="157.3">12</text>
<text x="54.2" y="167.9">21</text>
<text x="54.2" y="164.3">22</text>
<text x="60.7" y="165.7">D4</text>
<text x="60.7" y="162.2">D5</text>
<text x="88.2" y="162.2">RxC</text>
<text x="97" y="167.9">11</text>
<text x="115.4" y="164">1</text>
<text x="115.4" y="167.5">3</text>
<text x="126" y="164">2</text>
<text x="126" y="167.5">4</text>
<text x="54.2" y="171.4">20</text>
<text x="60.7" y="172.8">D2</text>
<text x="60.7" y="169.3">D3</text>
<text x="86.3" y="172.8">-DSR</text>
<text x="86.5" y="169.3">-DTR</text>
<text x="97" y="171.4">17</text>
<text x="115.4" y="171">5</text>
<text x="126" y="171">6</text>
<text x="54.2" y="178.4">18</text>
<text x="54.2" y="174.9">19</text>
<text x="60.7" y="179.8">D0</text>
<text x="60.7" y="176.3">D1</text>
<text x="86" y="176.3">-DCD</text>
<text x="86.8" y="179.8">-RTS</text>
<text x="97" y="178.4">8</text>
<text x="97" y="174.9">16</text>
<text x="115.4" y="174.6">7</text>
<text x="115.4" y="178.1">9</text>
<text x="124" y="178.1">10</text>
<text x="126" y="174.6">8</text>
<text x="56.2" y="185.5">6</text>
<text x="86.8" y="183.4">-CTS</text>
<text x="97" y="182">9</text>
<text x="17.4" y="190.4">1</text>
<text x="17.4" y="186.9">2</text>
<text x="56.2" y="189">7</text>
<text x="60.7" y="186.9">XTLI</text>
<text x="60.7" y="190.4">XTLO</text>
<text x="54.2" y="192.5">27</text>
<text x="60.7" y="194">PHI2</text>
<text x="56.2" y="199.6">2</text>
<text x="56.2" y="203.1">3</text>
<text x="60.7" y="201">CS0</text>
<text x="60.7" y="204.5">-CS1</text>
<text x="54.2" y="210.2">13</text>
<text x="54.2" y="213.7">14</text>
<text x="60.7" y="211.6">RS0</text>
<text x="60.7" y="215.1">RS1</text>
<text x="56.2" y="220.8">4</text>
<text x="54.2" y="227.8">28</text>
<text x="60.7" y="222.2">-RES</text>
<text x="97" y="227.8">15</text>
<text x="54.2" y="231.4">26</text>
<text x="60.7" y="232.8">-IRQ</text>
<text x="60.7" y="229.2">R/W</text>
<text x="87.3" y="232.8">GND</text>
<text x="87.9" y="229.2">VCC</text>
<text x="97" y="231.4">1</text>
<text x="265.9" y="231.4">7</text>
<text x="269.4" y="233.1">GND</text>
<text x="45.6" y="239.8">1</text>
<text x="45.6" y="236.3">2</text>
<text x="195.4" y="243.7">7</text>
<text x="198.9" y="245.5">GND</text>
</g>
<g font-size="3.2" fill="#f00">
<text x="281.4" y="211.9">VCC</text>
<text x="289.5" y="210.2">14</text>
<text x="210.8" y="224.3">VCC</text>
<text x="218.9" y="222.5">14</text>
</g>
<g font-size="2.1" fill="#a54b4b">
<text x="186.9" y="159">1</text>
<text x="195.9" y="160.8">A</text>
<text x="209.4" y="160.8">VCC</text>
<text x="221.5" y="159">16</text>
<text x="186.9" y="162.6">2</text>
<text x="186.9" y="166.1">3</text>
<text x="195.9" y="164.3">B</text>
<text x="195.9" y="167.8">C</text>
<text x="211.2" y="164.3">Y0</text>
<text x="211.2" y="167.8">Y1</text>
<text x="221.5" y="162.6">15</text>
<text x="221.5" y="166.1">14</text>
<text x="186.9" y="169.6">4</text>
<text x="186.9" y="173.2">5</text>
<text x="195.9" y="171.4">!G2A</text>
<text x="211.2" y="171.4">Y2</text>
<text x="221.5" y="169.6">13</text>
<text x="221.5" y="173.2">12</text>
<text x="186.9" y="176.7">6</text>
<text x="195.9" y="174.9">!G2B</text>
<text x="195.9" y="178.4">G1</text>
<text x="211.2" y="174.9">Y3</text>
<text x="211.2" y="178.4">Y4</text>
<text x="221.5" y="176.7">11</text>
<text x="186.9" y="180.2">7</text>
<text x="186.9" y="183.7">8</text>
<text x="195.9" y="181.9">Y7</text>
<text x="195.9" y="185.5">GND</text>
<text x="211.2" y="181.9">Y5</text>
<text x="211.2" y="185.5">Y6</text>
<text x="221.5" y="180.2">10</text>
<text x="221.5" y="183.7">9</text>
</g>
</svg>
